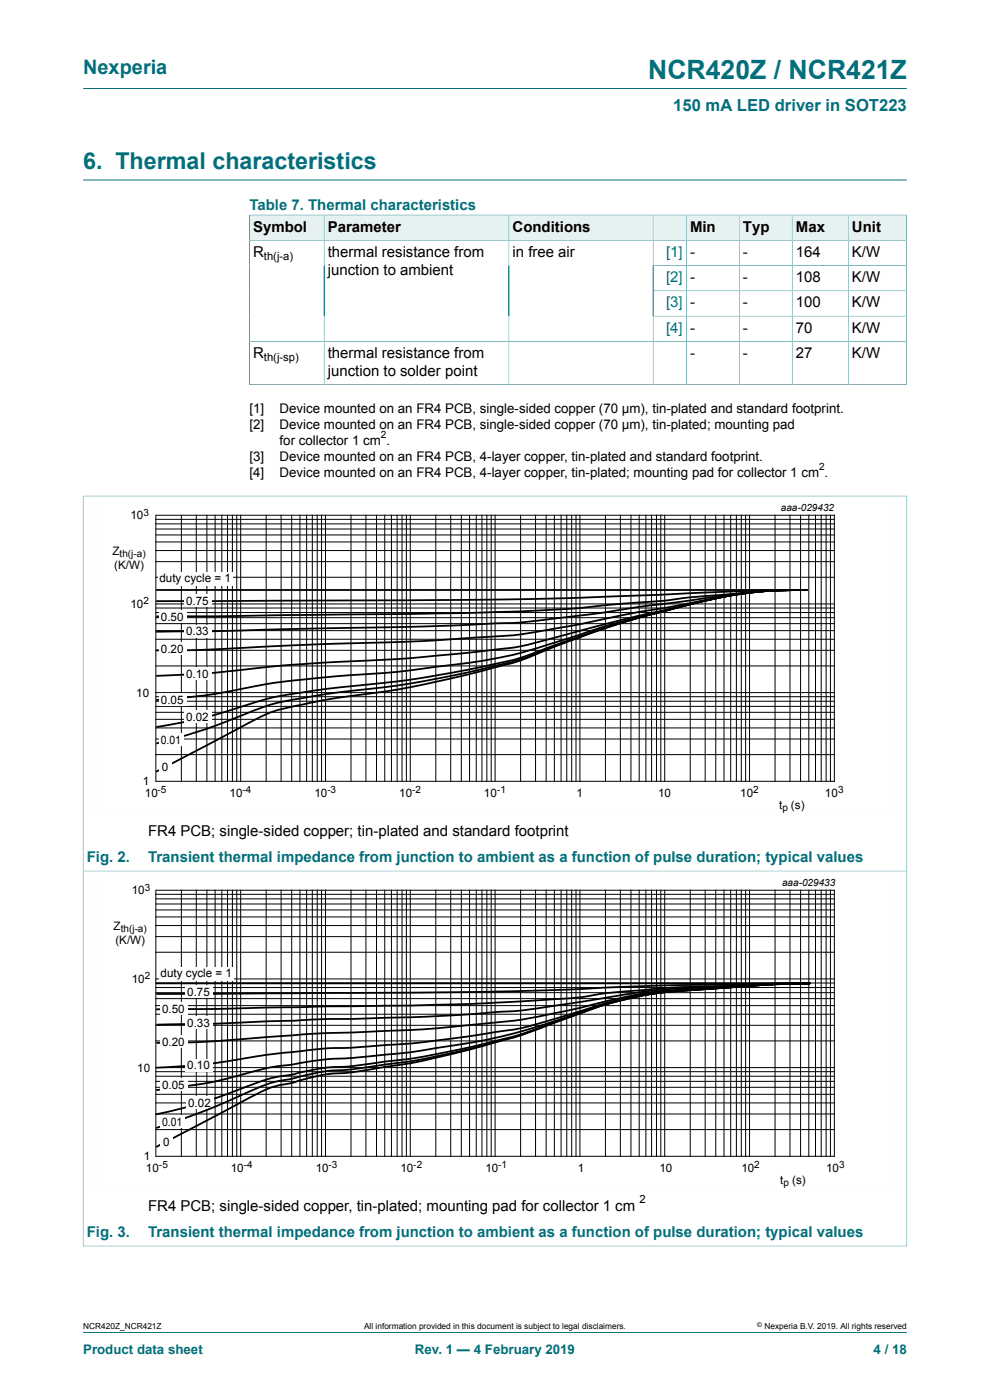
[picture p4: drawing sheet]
<svg xmlns="http://www.w3.org/2000/svg" width="210mm" height="297mm" viewBox="0 0 210 297" stroke-linecap="round" stroke-linejoin="round" font-family="sans-serif">
<path d="M17.6 18.8h174.8M17.6 38.2h174.8" fill="none" stroke="#036f7b" stroke-width=".21"/>
<path d="M53 45.7h15.7v5.2h-15.7z" fill="#e6f1f2"/>
<path d="M52.9 45.5v5.5h15.9v-5.4h-16" fill="none" stroke="#036f7b" stroke-width=".21"/>
<path d="M68.8 45.7h39.1v5.2h-39.1z" fill="#e6f1f2"/>
<path d="M68.8 45.6h39.2v5.4h-39.2z" fill="none" stroke="#036f7b" stroke-width=".21"/>
<path d="M108 45.7h30.5v5.2h-30.5z" fill="#e6f1f2"/>
<path d="M108 45.6h30.5v5.4h-30.5z" fill="none" stroke="#036f7b" stroke-width=".21"/>
<path d="M138.6 45.7h6.9v5.2h-6.9z" fill="#e6f1f2"/>
<path d="M138.5 45.6h7.1v5.4h-7.1z" fill="none" stroke="#036f7b" stroke-width=".21"/>
<path d="M145.7 45.7h11.1v5.2h-11.1z" fill="#e6f1f2"/>
<path d="M145.6 45.6h11.2v5.4h-11.2z" fill="none" stroke="#036f7b" stroke-width=".21"/>
<path d="M156.9 45.7h11.1v5.2h-11.1z" fill="#e6f1f2"/>
<path d="M156.8 45.6h11.2v5.4h-11.2z" fill="none" stroke="#036f7b" stroke-width=".21"/>
<path d="M168.1 45.7h11.8v5.2h-11.8z" fill="#e6f1f2"/>
<path d="M168 45.6h11.9v5.4h-11.9z" fill="none" stroke="#036f7b" stroke-width=".21"/>
<path d="M180 45.7h12.2v5.2h-12.2z" fill="#e6f1f2"/>
<g fill="none" stroke="#036f7b" stroke-width=".21">
<path d="M68.8 51v30.6M108 51v30.6M138.5 56.3h53.8M138.5 51v30.6M145.6 51v30.6M156.8 51v30.6M168 51v30.6M192.3 45.5v36.2M192.3 51h-139.4v30.7M192.3 45.6h-12.4v36M52.9 72.4h139.4M138.5 61.7h53.8"/>
<path d="M138.5 67.1h53.8M52.8 81.6h139.5M17.6 105.2h174.8M192.4 105.2v79.6h-174.8v-79.6"/>
</g>
<path d="M20.4 106.5h169.3v66.3h-169.3z" fill="none" stroke="#fefefe" stroke-width=".21"/>
<g fill="none" stroke="#000" stroke-width=".21">
<path d="M33.1 109.3h143.9v56.4h-143.9zM33.1 119.1h143.9M33.1 116.8h143.9M33.1 115h143.9M33.1 113.5h143.9M33.1 112.2h143.9M33.1 111.1h143.9M33.1 110.2h143.9M38.5 109.3v56.4M41.6 109.3v56.4M43.9 109.3v56.4M45.6 109.3v56.4"/>
<path d="M47.1 109.3v56.4M48.3 109.3v56.4M49.3 109.3v56.4M50.2 109.3v56.4M51 109.3v56.4M56.5 109.3v56.4M59.6 109.3v56.4M61.9 109.3v56.4M63.6 109.3v56.4M65 109.3v56.4M66.2 109.3v56.4M67.3 109.3v56.4"/>
<path d="M68.2 109.3v56.4M69 109.3v56.4M74.5 109.3v56.4M77.6 109.3v56.4M79.9 109.3v56.4M81.6 109.3v56.4M83 109.3v56.4M84.2 109.3v56.4M85.3 109.3v56.4M86.2 109.3v56.4M87 109.3v56.4M92.4 109.3v56.4"/>
<path d="M95.6 109.3v56.4M97.9 109.3v56.4M99.6 109.3v56.4M101 109.3v56.4M102.2 109.3v56.4M103.3 109.3v56.4M104.2 109.3v56.4M105 109.3v56.4M110.4 109.3v56.4M113.6 109.3v56.4M115.8 109.3v56.4M117.6 109.3v56.4"/>
<path d="M119 109.3v56.4M120.2 109.3v56.4M121.3 109.3v56.4M122.2 109.3v56.4M123 109.3v56.4M128.4 109.3v56.4M131.6 109.3v56.4M133.8 109.3v56.4M135.6 109.3v56.4M137 109.3v56.4M138.2 109.3v56.4M139.3 109.3v56.4"/>
<path d="M140.2 109.3v56.4M141 109.3v56.4M146.4 109.3v56.4M149.6 109.3v56.4M151.8 109.3v56.4M153.6 109.3v56.4M155 109.3v56.4M156.2 109.3v56.4M157.2 109.3v56.4M158.2 109.3v56.4M159 109.3v56.4M164.4 109.3v56.4"/>
<path d="M167.6 109.3v56.4M169.8 109.3v56.4M171.6 109.3v56.4M173 109.3v56.4M174.2 109.3v56.4M175.2 109.3v56.4M176.2 109.3v56.4M33.1 138h143.9M33.1 135.6h143.9M33.1 133.8h143.9M33.1 132.3h143.9M33.1 131h143.9"/>
<path d="M33.1 129.9h143.9M33.1 129h143.9M33.1 128.1h143.9M33.1 122.5h143.9M33.1 156.8h143.9M33.1 154.4h143.9M33.1 152.6h143.9M33.1 151.1h143.9M33.1 149.9h143.9M33.1 148.8h143.9M33.1 147.8h143.9M33.1 146.9h143.9"/>
<path d="M33.1 141.3h143.9M33.1 160.1h143.9"/>
</g>
<path d="M33.1 125.2h138.2M171.3 125.2l-9.6 .1-38.9 1.5-13.4 .3-76.3 .4M171.3 125.2a179.8 179.8 0 0 0-20.3 1.2l-4.1 .3a250.2 250.2 0 0 1-18.7 1.7l-7.6 .8-10.3 .5-10.8 .3-53.8 .7-12.6 .1M171.3 125.2a149.7 149.7 0 0 0-26.6 2.4l-8.5 1-8.8 1.4-8.3 1a110.5 110.5 0 0 1-16.4 1.4l-15.7 .6-41.3 .9-12.6 .1M171.3 125.2a95.2 95.2 0 0 0-24.4 2.6l-6.1 1.2-6.2 1-11.1 2.3-4.6 .8a96.3 96.3 0 0 1-19.4 2.2l-10.3 .7-22.7 .7-22.7 1.1-10.7 .2M171.3 125.2a90.2 90.2 0 0 0-26.6 3.4l-10.8 2.4-13.7 3.6a73.9 73.9 0 0 1-15.3 3.2l-17.9 1.8-18 1-13.4 1a203.6 203.6 0 0 1-22.5 1.8M171.3 125.2a91.5 91.5 0 0 0-28.6 3.9l-5.9 1.5a152.5 152.5 0 0 0-17.2 5.1l-.7 .2a110.8 110.8 0 0 1-27.3 5.7l-8.4 1-11.2 .8-8.4 .8a111.6 111.6 0 0 0-15.9 2.6 143.4 143.4 0 0 1-14.6 1.7M171.3 125.2a92.1 92.1 0 0 0-28.6 3.9l-10.5 2.9-12.6 4.2a119.5 119.5 0 0 1-12.1 4.1l-8.7 1.9-11.2 1.9-17.8 2-5.1 .7a64.5 64.5 0 0 0-15.1 3.7 104.9 104.9 0 0 1-16.5 3.7M171.3 125.2a92.2 92.2 0 0 0-28.6 3.9l-10.5 2.9-12.6 4.4a113 113 0 0 1-12.1 4.3l-8.7 2.1-11.2 2.1-6 .9-11.3 1.3-5.6 .9a49.2 49.2 0 0 0-14.1 4 122.3 122.3 0 0 1-17.5 5.7M171.3 125.2a92.2 92.2 0 0 0-28.6 4l-6.6 1.7-4.7 1.4-11.8 4.1a122.9 122.9 0 0 1-12.1 4.6l-8.7 2.2-10.5 2.3-6 1.1-7.2 1a128 128 0 0 0-17.7 3.6l-3.6 1.6-20.7 10.9" fill="none" stroke="#000" stroke-width=".38"/>
<g fill="#fefefe">
<path d="M33.7 161.3h2.6v2.6h-2.6z"/>
<path d="M39 150.7h5.9v2.6h-5.9z"/>
<path d="M33.7 147.2h5.9v2.5h-5.9z"/>
<path d="M39 132.6h5.9v2.6h-5.9z"/>
<path d="M39 126.1h5.9v2.6h-5.9z"/>
<path d="M33.5 121.4h15.9v2.9h-15.9z"/>
<path d="M33.7 155.6h5.3v2.6h-5.3z"/>
<path d="M39 141.6h5.9v2.6h-5.9z"/>
<path d="M33.7 136.3h5.9v2.6h-5.9z"/>
<path d="M33.7 129.5h5.9v2.6h-5.9z"/>
</g>
<path d="M17.6 264.3h174.8M17.6 264.4v-79.6h174.8v79.6" fill="none" stroke="#036f7b" stroke-width=".21"/>
<path d="M20.4 186h169.3v66.4h-169.3z" fill="none" stroke="#fefefe" stroke-width=".21"/>
<g fill="none" stroke="#000" stroke-width=".21">
<path d="M33.1 188.9h143.9v56.4h-143.9zM33.1 198.7h143.9M33.1 196.3h143.9M33.1 194.5h143.9M33.1 193h143.9M33.1 191.8h143.9M33.1 190.7h143.9M33.1 189.7h143.9M38.5 188.9v56.4M41.6 188.9v56.4M43.9 188.9v56.4M45.6 188.9v56.4"/>
<path d="M47.1 188.9v56.4M48.3 188.9v56.4M49.3 188.9v56.4M50.2 188.9v56.4M51 188.9v56.4M56.5 188.9v56.4M59.6 188.9v56.4M61.9 188.9v56.4M63.6 188.9v56.4M65 188.9v56.4M66.2 188.9v56.4M67.3 188.9v56.4"/>
<path d="M68.2 188.9v56.4M69 188.9v56.4M74.5 188.9v56.4M77.6 188.9v56.4M79.9 188.9v56.4M81.6 188.9v56.4M83 188.9v56.4M84.2 188.9v56.4M85.3 188.9v56.4M86.2 188.9v56.4M87 188.9v56.4M92.4 188.9v56.4"/>
<path d="M95.6 188.9v56.4M97.9 188.9v56.4M99.6 188.9v56.4M101 188.9v56.4M102.2 188.9v56.4M103.3 188.9v56.4M104.2 188.9v56.4M105 188.9v56.4M110.4 188.9v56.4M113.6 188.9v56.4M115.8 188.9v56.4M117.6 188.9v56.4"/>
<path d="M119 188.9v56.4M120.2 188.9v56.4M121.3 188.9v56.4M122.2 188.9v56.4M123 188.9v56.4M128.4 188.9v56.4M131.6 188.9v56.4M133.8 188.9v56.4M135.6 188.9v56.4M137 188.9v56.4M138.2 188.9v56.4M139.3 188.9v56.4"/>
<path d="M140.2 188.9v56.4M141 188.9v56.4M146.4 188.9v56.4M149.6 188.9v56.4M151.8 188.9v56.4M153.6 188.9v56.4M155 188.9v56.4M156.2 188.9v56.4M157.2 188.9v56.4M158.2 188.9v56.4M159 188.9v56.4M164.4 188.9v56.4"/>
<path d="M167.6 188.9v56.4M169.8 188.9v56.4M171.6 188.9v56.4M173 188.9v56.4M174.2 188.9v56.4M175.2 188.9v56.4M176.2 188.9v56.4M33.1 217.5h143.9M33.1 215.2h143.9M33.1 213.3h143.9M33.1 211.9h143.9M33.1 210.6h143.9"/>
<path d="M33.1 209.5h143.9M33.1 208.5h143.9M33.1 207.7h143.9M33.1 202h143.9M33.1 239.6h143.9M33.1 236.3h143.9M33.1 234h143.9M33.1 232.2h143.9M33.1 230.7h143.9M33.1 229.4h143.9M33.1 228.3h143.9M33.1 227.4h143.9"/>
<path d="M33.1 226.5h143.9M33.1 220.8h143.9"/>
</g>
<path d="M33.2 208.6h138.6M171.8 208.6l-29.8 .4-22.5 1-18.8 .4-67.4 .5M171.8 208.6l-7.2 .1-6.2 .4-13.5 .3-7.4 .5a110.1 110.1 0 0 0-15.1 1.7l-23.3 1.4-53.3 1-12.6 .1M171.8 208.6l-7.2 .1-16.5 .9a122.1 122.1 0 0 0-22.3 2.5l-6.5 1a109.4 109.4 0 0 1-16.3 1.8l-15 .9-19.5 .4-22.6 1-12.6 .2M171.8 208.6l-8.1 .2-15.6 1a90.5 90.5 0 0 0-24.9 4l-3.9 .8a126.1 126.1 0 0 1-21 3l-10.3 .9-22.1 .8-21.9 1.7-10.7 .2M171.8 208.6l-8.1 .2-15.6 1.1a80.5 80.5 0 0 0-26.2 5l-1.3 .4a76.8 76.8 0 0 1-15.4 3.6l-11.1 1.6a149.6 149.6 0 0 1-15.5 1.5l-3.2 .2a151.4 151.4 0 0 0-16.2 1.2l-2.6 .4a141.5 141.5 0 0 1-21.1 2.6l-2.3 .1M171.8 208.6l-8.1 .2-15.6 1.1a81 81 0 0 0-28.2 6l-3.6 1.2a130.6 130.6 0 0 1-25.1 5.5 134.8 134.8 0 0 1-13.4 1.5l-2.4 .3a81.3 81.3 0 0 0-14.3 1.6h-.6a77.4 77.4 0 0 0-12.9 3l-4.5 .9-9.9 1.4M171.8 208.6l-8.1 .2-14.8 1.1a81.8 81.8 0 0 0-29 6.1l-.7 .3a129.4 129.4 0 0 1-24.3 6.9 107.7 107.7 0 0 1-14.6 2.2l-5.7 .8a50.1 50.1 0 0 0-13 1.8 30.6 30.6 0 0 0-9.8 2.7 104.1 104.1 0 0 1-18.6 5.7M171.8 208.6l-8.1 .2-14.8 1.1a80 80 0 0 0-29 6.2l-.6 .3a166.2 166.2 0 0 1-24.3 7.4 102.7 102.7 0 0 1-14.7 2.8l-6.4 1a40.1 40.1 0 0 0-12.3 2.2 20.1 20.1 0 0 0-8.7 3.1l-19.7 10.4" fill="none" stroke="#000" stroke-width=".38"/>
<g fill="#fefefe">
<path d="M34 240.9h2.6v2.6h-2.6z"/>
<path d="M39.5 232.6h5.8v2.6h-5.8z"/>
<path d="M34 228.8h5.9v2.6h-5.9z"/>
<path d="M39.3 215.7h5.8v2.6h-5.8z"/>
<path d="M39.3 209.1h5.8v2.6h-5.8z"/>
<path d="M33.7 205.2h15.9v2.9h-15.9z"/>
<path d="M39.3 224.7h5.8v2.5h-5.8z"/>
<path d="M34 219.7h5.9v2.6h-5.9z"/>
<path d="M34 212.6h5.9v2.6h-5.9z"/>
</g>
<path d="M171.8 208.6l-8.1 .2-14.8 1.1a80.7 80.7 0 0 0-29 6.2l-.6 .2a148.5 148.5 0 0 1-24.3 7.3 105.5 105.5 0 0 1-14.7 2.4l-5.7 .9a47.7 47.7 0 0 0-13 2 26.6 26.6 0 0 0-9.7 3.1 158.6 158.6 0 0 1-18.7 7.3" fill="none" stroke="#000" stroke-width=".38"/>
<path d="M34 236.6h5.3v2.6h-5.3z" fill="#fefefe"/>
<path d="M17.6 282.6h174.8" fill="none" stroke="#036f7b" stroke-width=".21"/>
<text font-size="5.6" fill="#036f7b" x="137.5" y="16.8">NCR420Z / NCR421Z</text>
<text font-size="4.9" fill="#036f7b" x="17.6" y="35.9">6. Thermal characteristics</text>
<text font-size="4.2" fill="#036f7b" x="17.6" y="15.6">Nexperia</text>
<text font-size="3.5" fill="#036f7b" x="142.8" y="23.7">150 mA LED driver in SOT223</text>
<g font-size="3.2" fill="#036f7b">
<text x="52.9" y="44.5">Table 7. Thermal characteristics</text>
<text x="18.4" y="182.9">Fig. 2.</text>
<text x="31.4" y="182.9">Transient thermal impedance from junction to ambient as a function of pulse duration; typical values</text>
<text x="18.4" y="262.5">Fig. 3.</text>
<text x="31.4" y="262.5">Transient thermal impedance from junction to ambient as a function of pulse duration; typical values</text>
</g>
<g font-size="3.2">
<text x="53.7" y="49.1">Symbol</text>
<text x="69.5" y="49.1">Parameter</text>
<text x="108.7" y="49.1">Conditions</text>
<text x="146.4" y="49.1">Min</text>
<text x="157.6" y="49.1">Typ</text>
<text x="168.8" y="49.1">Max</text>
<text x="180.7" y="49.1">Unit</text>
<text x="53.7" y="54.5">R</text>
<text x="69.5" y="54.5">thermal resistance from</text>
<text x="69.5" y="58.3">junction to ambient</text>
<text x="108.7" y="54.5">in free air</text>
<text x="146.4" y="54.5">-</text>
<text x="146.4" y="59.8">-</text>
<text x="157.6" y="54.5">-</text>
<text x="157.6" y="59.8">-</text>
<text x="168.8" y="54.5">164</text>
<text x="168.8" y="59.8">108</text>
<text x="180.7" y="54.5">K/W</text>
<text x="180.7" y="59.8">K/W</text>
<text x="146.4" y="65.2">-</text>
<text x="157.6" y="65.2">-</text>
<text x="168.8" y="65.2">100</text>
<text x="180.7" y="65.2">K/W</text>
<text x="146.4" y="70.6">-</text>
<text x="157.6" y="70.6">-</text>
<text x="168.8" y="70.6">70</text>
<text x="180.7" y="70.6">K/W</text>
<text x="53.7" y="75.9">R</text>
<text x="69.5" y="75.9">thermal resistance from</text>
<text x="146.4" y="75.9">-</text>
<text x="157.6" y="75.9">-</text>
<text x="168.8" y="75.9">27</text>
<text x="180.7" y="75.9">K/W</text>
<text x="69.5" y="79.7">junction to solder point</text>
<text x="31.4" y="177.4">FR4 PCB; single-sided copper; tin-plated and standard footprint</text>
<text x="31.4" y="256.9">FR4 PCB; single-sided copper, tin-plated; mounting pad for collector 1 cm</text>
</g>
<g font-size="3.2" fill="#00f">
<text x="141.3" y="54.5">[1]</text>
<text x="141.3" y="59.8">[2]</text>
<text x="141.3" y="65.2">[3]</text>
<text x="141.3" y="70.6">[4]</text>
</g>
<g font-size="2.8">
<text x="52.9" y="87.5">[1]</text>
<text x="59.3" y="87.5">Device mounted on an FR4 PCB, single-sided copper (70 µm), tin-plated and standard footprint.</text>
<text x="52.9" y="90.9">[2]</text>
<text x="59.3" y="90.9">Device mounted on an FR4 PCB, single-sided copper (70 µm), tin-plated; mounting pad</text>
<text x="59.3" y="94.3">for collector 1 cm .</text>
<text x="52.9" y="97.7">[3]</text>
<text x="52.9" y="101.1">[4]</text>
<text x="59.3" y="97.7">Device mounted on an FR4 PCB, 4-layer copper, tin-plated and standard footprint.</text>
<text x="59.3" y="101.1">Device mounted on an FR4 PCB, 4-layer copper, tin-plated; mounting pad for collector 1 cm .</text>
</g>
<g font-size="2.8" fill="#036f7b">
<text x="17.6" y="287.2">Product data sheet</text>
<text x="88" y="287.2">Rev. 1 — 4 February 2019</text>
<text x="185.3" y="287.2">4 / 18</text>
</g>
<g font-size="2.5">
<text x="27.7" y="110.1">10</text>
<text x="23.9" y="117.7">Z</text>
<text x="24.2" y="120.6">(K/W)</text>
<text x="33.8" y="123.5">duty cycle = 1</text>
<text x="27.7" y="129">10</text>
<text x="34.1" y="131.7">0.50</text>
<text x="39.5" y="128.3">0.75</text>
<text x="39.5" y="134.8">0.33</text>
<text x="34.1" y="138.5">0.20</text>
<text x="39.5" y="143.8">0.10</text>
<text x="28.9" y="147.8">10</text>
<text x="34.1" y="149.3">0.05</text>
<text x="39.5" y="153">0.02</text>
<text x="34.1" y="157.8">0.01</text>
<text x="30.3" y="166.6">1</text>
<text x="34.3" y="163.6">0</text>
<text x="30.7" y="169.1">10</text>
<text x="48.7" y="169.1">10</text>
<text x="66.7" y="169.1">10</text>
<text x="84.7" y="169.1">10</text>
<text x="102.7" y="169.1">10</text>
<text x="122.3" y="169.1">1</text>
<text x="139.6" y="169.1">10</text>
<text x="157" y="169.1">10</text>
<text x="165.3" y="171.6">t</text>
<text x="167.8" y="171.6">(s)</text>
<text x="175" y="169.1">10</text>
<text x="28" y="189.7">10</text>
<text x="24.1" y="197.2">Z</text>
<text x="24.5" y="200.2">(K/W)</text>
<text x="28" y="208.5">10</text>
<text x="34.1" y="207.3">duty cycle = 1</text>
<text x="34.4" y="214.8">0.50</text>
<text x="39.7" y="211.4">0.75</text>
<text x="34.4" y="221.9">0.20</text>
<text x="39.7" y="217.9">0.33</text>
<text x="29.1" y="227.3">10</text>
<text x="39.7" y="226.9">0.10</text>
<text x="34.4" y="231.1">0.05</text>
<text x="34.4" y="238.9">0.01</text>
<text x="39.9" y="234.8">0.02</text>
<text x="34.6" y="243.1">0</text>
<text x="30.5" y="246.1">1</text>
<text x="31" y="248.6">10</text>
<text x="49" y="248.6">10</text>
<text x="67" y="248.6">10</text>
<text x="84.9" y="248.6">10</text>
<text x="103" y="248.6">10</text>
<text x="122.6" y="248.6">1</text>
<text x="139.9" y="248.6">10</text>
<text x="157.3" y="248.6">10</text>
<text x="165.5" y="251.2">t</text>
<text x="168" y="251.2">(s)</text>
<text x="175.2" y="248.6">10</text>
</g>
<g font-size="2.4">
<text x="56" y="55.1">th(j-a)</text>
<text x="56" y="76.5">th(j-sp)</text>
<text x="135.6" y="255.3">2</text>
</g>
<g font-size="2.1">
<text x="80.8" y="92.9">2</text>
<text x="173.7" y="99.6">2</text>
<text x="30.5" y="109.4">3</text>
<text x="165.6" y="108.5">aaa-029432</text>
<text x="25.4" y="118.2">th(j-a)</text>
<text x="30.5" y="128.2">2</text>
<text x="33.4" y="168.3">-5</text>
<text x="51.5" y="168.3">-4</text>
<text x="69.4" y="168.3">-3</text>
<text x="87.4" y="168.3">-2</text>
<text x="105.4" y="168.3">-1</text>
<text x="159.7" y="168.3">2</text>
<text x="166" y="172.1">p</text>
<text x="177.8" y="168.3">3</text>
<text x="30.7" y="189">3</text>
<text x="165.9" y="188">aaa-029433</text>
<text x="25.6" y="197.7">th(j-a)</text>
<text x="30.7" y="207.8">2</text>
<text x="33.7" y="247.9">-5</text>
<text x="51.7" y="247.9">-4</text>
<text x="69.7" y="247.9">-3</text>
<text x="87.7" y="247.9">-2</text>
<text x="105.7" y="247.9">-1</text>
<text x="160" y="247.9">2</text>
<text x="166.2" y="251.7">p</text>
<text x="178" y="247.9">3</text>
</g>
<g font-size="1.8">
<text x="17.6" y="282">NCR420Z_NCR421Z</text>
<text x="77.2" y="282">All information provided in this document is subject to legal disclaimers.</text>
<text x="162.2" y="282">Nexperia B.V. 2019. All rights reserved</text>
</g>
<text font-size="1.4" x="160.6" y="281.6">©</text>
</svg>
